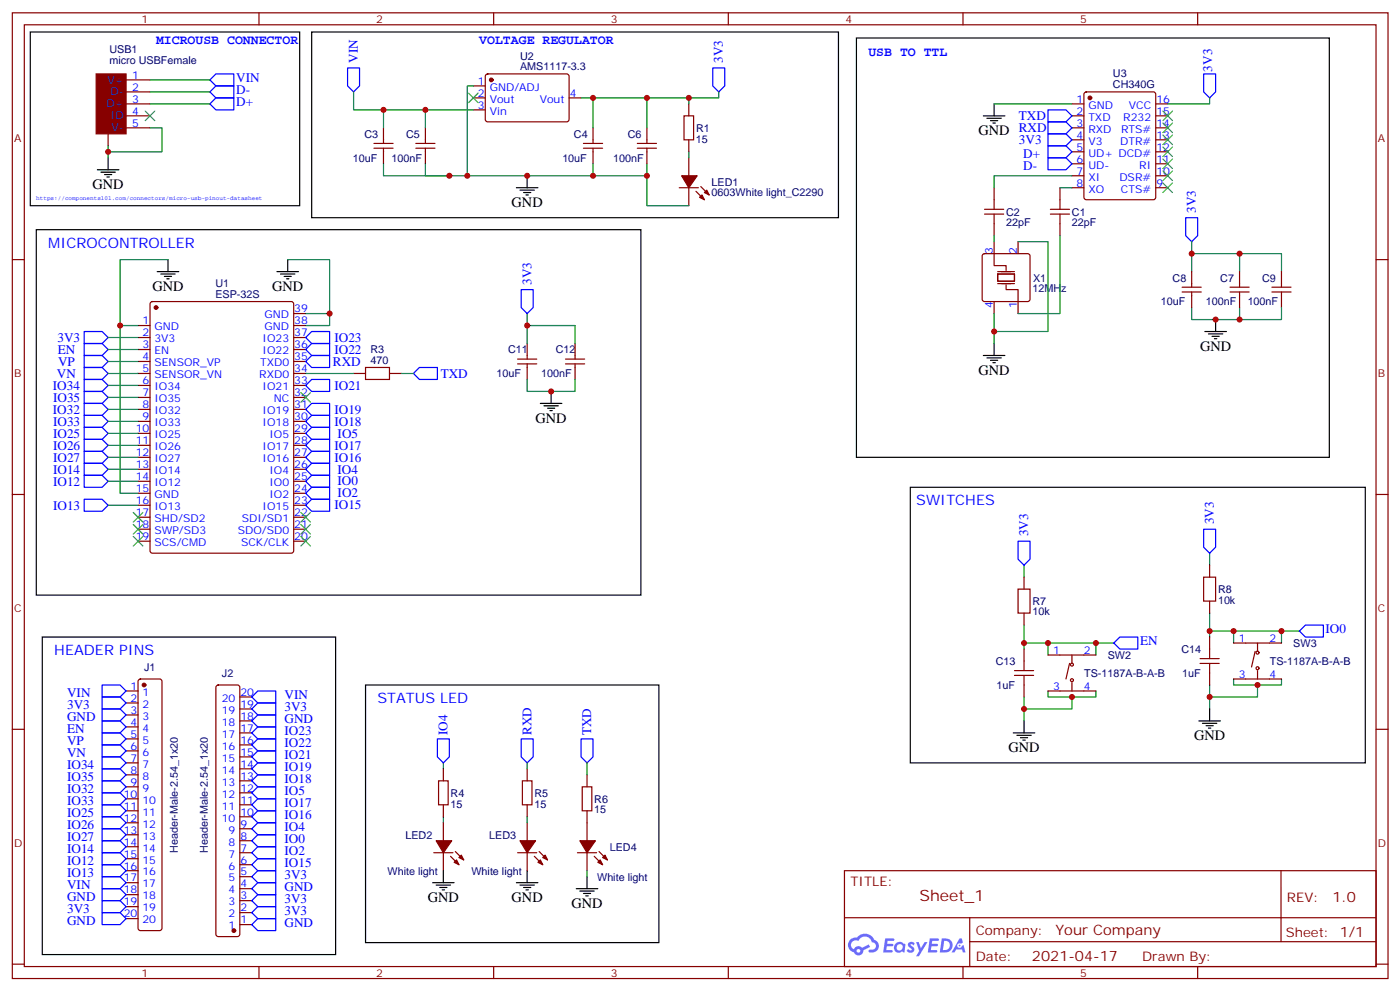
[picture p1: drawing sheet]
<svg xmlns="http://www.w3.org/2000/svg" width="413mm" height="292mm" viewBox="0 0 413 292" stroke-linecap="round" stroke-linejoin="round" font-family="sans-serif">
<g fill="none" stroke="#870000" stroke-width=".35">
<path d="M3.6 3.8h405.4v284.3h-405.4zM7.2 7.3h398.2v277.3h-398.2zM76.3 3.8v3.5M145.5 3.8v3.5M214.6 3.8v3.5M283.7 3.8v3.5M352.9 3.8v3.5M3.6 76.4h3.6M405.4 76.4h3.6M3.6 145.6h3.6M405.4 145.6h3.6M3.6 214.7h3.6"/>
<path d="M405.4 214.7h3.6M248.8 256.4h156.6v28.2h-156.6zM377.4 256.4v20.9M248.8 270.2h156.5M285.7 277.3h119.6M285.7 270.2v14.1M3.6 283.9h3.6M76.3 284.6v3.5M145.5 284.6v3.5M214.6 284.6v3.5M283.7 284.6v3.5M352.9 284.6v3.5"/>
<path d="M405.4 283.9h3.6"/>
</g>
<g fill="#5487ff">
<path d="M267.8 277.5a1.22 1.22 0 0 1 1.7 .3l-.4 .6a.47 .47 0 0 0-.3-.4 .47 .47 0 0 0-.5 .2l.2 .2a1.14 1.14 0 0 1 .7 1.7 1.14 1.14 0 0 1-1.9 0l-.2-.2 .5-.5 .7 .4a.29 .29 0 0 0 .4-.2 .29 .29 0 0 0-.3-.4 1.04 1.04 0 0 1-.6-1.7z"/>
<path d="M260.8 276.3h2.4l.3 .2-.1 .5h-1.9l-.1 .9h1.5l.4 .4-.4 .3h-1.6l-.2 1.1 1.8 .1 .1 .3-.1 .3h-2.7z"/>
<path d="M274 276.3h2.3l.3 .2-.1 .5h-1.8l-.1 .9h1.5l.3 .4-.4 .3h-1.6l-.1 1.1 1.7 .1 .2 .3-.2 .3h-2.6z"/>
<path d="M282.7 276.3h.7l.3 1.2-.6 .4a.69 .69 0 0 0-1 .2 .69 .69 0 0 0 .5 1 .69 .69 0 0 0 .8-.6l.5-.3 .6 2.2h-.8l-.2-.8h-1.8l-.5 .8h-.8z"/>
<path d="M269.9 277.4h.8l.6 1.8 1.1-1.8h.9l-2.6 4.2h-.8l.9-1.6z"/>
<path d="M277.5 276.3l-.6 4.1h1.3a2.11 2.11 0 0 0 2.5-2.1 2.11 2.11 0 0 0-2.5-2zM278.2 277a1.39 1.39 0 0 1 1.7 1.4 1.39 1.39 0 0 1-1.8 1.3h-.3z"/>
<path d="M263.8 277.9a1.54 1.54 0 0 0-.1 2.2 1.54 1.54 0 0 0 2.2 .1l.6 .2 .3-2.3-.2-.2h-.4a1.49 1.49 0 0 0-2.4 0zM264.1 278.9a.94 .94 0 0 1 1.8 0 .94 .94 0 0 1-1.8 0z"/>
<path d="M250.5 276.7a2.18 2.18 0 0 0 1.1 3.7 1.44 1.44 0 0 0 1.6 .9 1.44 1.44 0 0 0 1.2-1.5l2-1-.5-.7-1.9 .9a1.47 1.47 0 0 0-2.4 .5 1.39 1.39 0 0 1-.7-2 1.39 1.39 0 0 1 2-.4 2.12 2.12 0 0 1 2.2-1.3 2.12 2.12 0 0 1 1.9 1.7 1.14 1.14 0 0 1 1.1 1.4 1.14 1.14 0 0 1-1.7 .7 .43 .43 0 0 0-.5 .4 .43 .43 0 0 0 .4 .5 1.98 1.98 0 0 0 2.5-1.3 1.98 1.98 0 0 0-1.2-2.5 3.1 3.1 0 0 0-5.3-.7l-.9 .1zM252.4 280a.55 .55 0 0 1 1.1 0 .55 .55 0 0 1-1.1 0z"/>
<circle cx="282.7" cy="278.4" r=".26"/>
</g>
<g fill="none" stroke="#870000" stroke-width=".35">
<path d="M31.9 39.4v3.5M37.1 23.5h7.1M37.1 27.1h7.1M37.1 30.6h7.1M37.1 34.1h7.1M37.1 37.6h7.1M113 37.6v4.6M125.3 37.6v4.6M139.5 25.3h3.5M139.5 28.8h3.5M139.5 32.3h3.5M143.2 22l.5-.2h23.5l.5 .7-.1 12.9-.6 .5-23.6-.1-.4-.6v-12.7z"/>
<path d="M167.7 28.8h3.5M174.7 37.6v4.6M190.6 37.6v4.6M201.5 34.1h2.9v7.1h-2.9zM203 30.6v3.5M315.8 30.6h3.6M315.8 34.1h3.6M315.8 37.6h3.6M319.6 27.3l.5-.2h19.7l.7 .4v30.6l-.4 .7h-20l-.7-.5v-30.5zM340.5 30.6h3.6M340.5 34.1h3.6M340.5 37.6h3.6"/>
<path d="M110.2 43.6h5.6M110.2 42.2h5.6M113 43.6v4.6M122.5 43.6h5.7M122.5 42.2h5.7M125.3 43.6v4.6M171.9 43.6h5.7M171.9 42.2h5.7M174.7 43.6v4.6M187.8 43.6h5.6M187.8 42.2h5.6M190.6 43.6v4.6"/>
<path d="M200.1 55.3h5.7M203 41.2v3.5M203 46.5v5.3M203 55.3v5.3M205.1 56.3l2.4 2.5M206.5 54.9l2.5 2.5M292.9 55.3v6.3M312.3 55.3v6.3M315.8 41.2h3.6M315.8 44.7h3.6M315.8 48.2h3.6M315.8 51.8h3.6"/>
<path d="M315.8 55.3h3.6M340.5 41.2h3.6M340.5 44.7h3.6M340.5 48.2h3.6M340.5 51.8h3.6M340.5 55.3h3.6M289.6 74.9l.5-.2h12.7l.5 .2 .2 .5v12.7l-.2 .5-.5 .2h-12.7l-.5-.2-.2-.5v-12.7zM290.1 61.6h5.6M290.1 63h5.6M292.9 71.2v7h3.5v1.4M292.9 63v6.4M294 80h4.9"/>
<path d="M300 71.2v3.5M309.5 61.6h5.6M309.5 63h5.6M312.3 63v6.4M351.1 80v4.6M365.2 80v4.6M377.6 80v4.6M40.7 95.8h3.5M40.7 99.4h3.5M44.4 89l.5-.2h40.9l.7 .4v73l-.4 .6-41.2 .1-.6-.5-.1-72.9zM86.5 95.8h3.6M86.5 99.4h3.6"/>
<path d="M86.5 92.3h3.6M292.9 88.8v3.5M294 80.7h4.9v2.1h-4.9zM294 83.5h4.9M296.4 83.9v1.4h3.6v7M348.3 86h5.6M348.3 84.6h5.6M351.1 86v4.6M362.4 86h5.7M362.4 84.6h5.7M365.2 86v4.6M374.8 86h5.6"/>
<path d="M374.8 84.6h5.6M377.6 86v4.6M40.7 102.9h3.5M40.7 106.4h3.5M40.7 110h3.5M40.7 113.5h3.5M40.7 117h3.5M86.5 102.9h3.6M86.5 106.4h3.6M86.5 110h3.6M86.5 113.5h3.6M86.5 117h3.6"/>
<path d="M104.2 110h3.5M107.7 108.2h7.1v3.5h-7.1zM114.8 110h3.5M152.5 107.1h5.7M152.5 105.7h5.7M155.3 101.1v4.6M155.3 107.1v4.6M166.6 107.1h5.7M166.6 105.7h5.7M169.4 101.1v4.6M169.4 107.1v4.6M40.7 120.5h3.5"/>
<path d="M40.7 124.1h3.5M40.7 127.6h3.5M40.7 131.1h3.5M40.7 134.7h3.5M40.7 138.2h3.5M86.5 120.5h3.6M86.5 124.1h3.6M86.5 127.6h3.6M86.5 131.1h3.6M86.5 134.7h3.6M86.5 138.2h3.6M40.7 141.7h3.5"/>
<path d="M40.7 145.2h3.5M40.7 148.8h3.5M40.7 152.3h3.5M40.7 155.8h3.5M40.7 159.3h3.5M86.5 141.7h3.6M86.5 145.2h3.6M86.5 148.8h3.6M86.5 152.3h3.6M86.5 155.8h3.6M86.5 159.3h3.6M300 173.5h3.5v7h-3.5z"/>
<path d="M301.7 169.9v3.6M354.6 169.9h3.6v7.1h-3.6zM356.4 166.4v3.5M356.4 177v3.5M298.9 198.9h5.7M298.9 197.4h5.7M301.7 180.5v3.5M301.7 191.1v6.3M301.7 198.9v6.3M308.8 192.9h14.1M315.1 195.3l-1 4.6M315.8 192.9v2.4"/>
<path d="M353.6 195.3h5.6M353.6 193.9h5.6M356.4 187.6v6.3M356.4 195.3v6.4M363.5 199.9h14.1M363.5 189.3h14.1M369.8 191.8l-1 4.6M370.5 189.3v2.5M370.5 197.4v2.5M37.1 203.4h3.6M37.1 207h3.6M37.1 210.5h3.6"/>
<path d="M37.1 214h3.6M37.1 217.6h3.6M40.9 200.1l.5-.2h5.6l.5 .2 .2 .5v72.7l-.2 .5-.5 .2h-5.6l-.5-.2-.2-.5v-72.7zM63.8 201.9l.5-.2h5.7l.5 .2 .2 .5v72.7l-.3 .5-.4 .2h-5.7l-.5-.3-.2-.4v-72.7zM70.7 219.3h3.5M70.7 215.8h3.5M70.7 212.3h3.5M70.7 208.7h3.5M70.7 205.2h3.5M308.8 203.4h14.1M315.8 201v2.4M37.1 221.1h3.6"/>
<path d="M37.1 224.6h3.6M37.1 228.1h3.6M37.1 231.7h3.6M37.1 235.2h3.6M37.1 238.7h3.6M70.7 237h3.5M70.7 233.4h3.5M70.7 229.9h3.5M70.7 226.4h3.5M70.7 222.8h3.5M129.2 229.9h2.8v7.1h-2.8zM130.6 226.4v3.5"/>
<path d="M130.6 237v3.5M153.9 229.9h2.8v7.1h-2.8zM155.3 226.4v3.5M155.3 237v3.5M171.6 231.7h2.8v7h-2.8zM173 228.1v3.6M173 238.7v8.8M37.1 242.3h3.6M37.1 245.8h3.6M37.1 249.3h3.6M37.1 252.8h3.6M37.1 256.4h3.6"/>
<path d="M37.1 259.9h3.6M70.7 258.1h3.5M70.7 254.6h3.5M70.7 251.1h3.5M70.7 247.5h3.5M70.7 244h3.5M70.7 240.5h3.5M127.8 251.1h5.7M130.6 242.3v5.2M130.6 251.1v5.3M132.8 252.1l2.4 2.5M134.2 250.7l2.4 2.5"/>
<path d="M152.5 251.1h5.7M155.3 242.3v5.2M155.3 251.1v5.3M157.4 252.1l2.5 2.5M158.9 250.7l2.4 2.5M170.1 251.1h5.7M173 251.1v5.3M175.1 252.1l2.5 2.5M176.5 250.7l2.5 2.5M37.1 263.4h3.6M37.1 266.9h3.6M37.1 270.5h3.6"/>
<path d="M70.7 272.2h3.5M70.7 268.7h3.5M70.7 265.2h3.5M70.7 261.7h3.5"/>
<circle cx="315.8" cy="195.7" r=".44"/>
<circle cx="370.5" cy="196.7" r=".44"/>
<circle cx="370.5" cy="192.2" r=".44"/>
<circle cx="315.8" cy="200.3" r=".44"/>
</g>
<g fill="#870000" stroke="#870000" stroke-width=".35">
<path d="M28.3 21.8h8.8v17.6h-8.8z"/>
<path d="M206.1 58.1l.7-.7 .7 1.4z"/>
<path d="M207.5 56.7l.7-.7 .8 1.4z"/>
<path d="M200.8 51.8h4.6l-2.4 3.5z"/>
<path d="M133.8 253.9l.7-.7 .7 1.4z"/>
<path d="M135.2 252.5l.7-.7 .7 1.4z"/>
<path d="M128.5 247.5h4.6l-2.5 3.6z"/>
<path d="M158.5 253.9l.7-.7 .7 1.4z"/>
<path d="M159.9 252.5l.7-.7 .7 1.4z"/>
<path d="M153.2 247.5h4.6l-2.5 3.6z"/>
<path d="M176.1 253.9l.7-.7 .8 1.4z"/>
<path d="M177.6 252.5l.7-.7 .7 1.4z"/>
<path d="M170.9 247.5h4.5l-2.4 3.6z"/>
<circle cx="46" cy="90.6" r=".53"/>
<circle cx="321.1" cy="28.8" r=".53"/>
<circle cx="144.7" cy="23.5" r=".53"/>
<circle cx="42.4" cy="201.7" r=".53"/>
<circle cx="68.9" cy="274" r=".53"/>
</g>
<g fill="none" stroke="#00f" stroke-width=".35">
<path d="M61.8 23.5l1.8-1.7h5.3v3.5h-5.3zM61.8 27.1l1.8-1.8h5.3v3.5h-5.3zM61.8 30.6l1.8-1.8h5.3v3.5h-5.3zM102.4 20h3.5v5.3l-1.7 1.8-1.8-1.8zM210 20h3.5v5.3l-1.7 1.8-1.8-1.8zM308.8 32.3h5.3l1.7 1.8-1.7 1.8h-5.3zM308.8 35.9h5.3l1.7 1.7-1.7 1.8h-5.3zM308.8 39.4h5.3l1.7 1.8-1.7 1.7h-5.3zM354.6 21.8h3.6v5.3l-1.8 1.7-1.8-1.7zM308.8 42.9h5.3l1.7 1.8-1.7 1.8h-5.3zM308.8 46.5h5.3l1.7 1.7-1.7 1.8h-5.3zM349.4 64.1h3.5v5.3l-1.8 1.8-1.7-1.8z"/>
<path d="M24.8 97.6h5.3l1.8 1.8-1.8 1.7h-5.3zM91.8 97.6h5.3v3.5h-5.3l-1.7-1.7zM153.6 85.3h3.5v5.3l-1.8 1.7-1.7-1.7zM24.8 101.1h5.3l1.8 1.8-1.8 1.8h-5.3zM24.8 104.7h5.3l1.8 1.7-1.8 1.8h-5.3zM24.8 108.2h5.3l1.8 1.8-1.8 1.7h-5.3zM24.8 111.7h5.3l1.8 1.8-1.8 1.8h-5.3zM24.8 115.3h5.3l1.8 1.7-1.8 1.8h-5.3zM24.8 118.8h5.3l1.8 1.7-1.8 1.8h-5.3zM91.8 118.8h5.3v3.5h-5.3l-1.7-1.8zM91.8 111.7h5.3v3.6h-5.3l-1.7-1.8zM91.8 104.7h5.3v3.5h-5.3l-1.7-1.8z"/>
<path d="M91.8 101.1h5.3v3.6h-5.3l-1.7-1.8zM121.8 110l1.8-1.8h5.3v3.5h-5.3zM24.8 122.3h5.3l1.8 1.8-1.8 1.7h-5.3zM24.8 125.8h5.3l1.8 1.8-1.8 1.8h-5.3zM24.8 129.4h5.3l1.8 1.7-1.8 1.8h-5.3zM24.8 132.9h5.3l1.8 1.8-1.8 1.7h-5.3zM24.8 136.4h5.3l1.8 1.8-1.8 1.7h-5.3zM24.8 139.9h5.3l1.8 1.8-1.8 1.8h-5.3zM91.8 139.9h5.3v3.6h-5.3l-1.7-1.8zM91.8 136.4h5.3v3.5h-5.3l-1.7-1.7zM91.8 132.9h5.3v3.5h-5.3l-1.7-1.7zM91.8 129.4h5.3v3.5h-5.3l-1.7-1.8z"/>
<path d="M91.8 125.8h5.3v3.6h-5.3l-1.7-1.8zM91.8 122.3h5.3v3.5h-5.3l-1.7-1.7zM24.8 147h5.3l1.8 1.8-1.8 1.7h-5.3zM91.8 147h5.3v3.5h-5.3l-1.7-1.7zM91.8 143.5h5.3v3.5h-5.3l-1.7-1.8zM300 159.3h3.5v5.3l-1.8 1.8-1.7-1.8zM354.6 155.8h3.6v5.3l-1.8 1.8-1.8-1.8zM328.2 189.3l1.8-1.7h5.2v3.5h-5.2zM382.9 185.8l1.7-1.8h5.3v3.6h-5.3zM30.1 201.7h5.3l1.7 1.7-1.7 1.8h-5.3zM30.1 205.2h5.3l1.7 1.8-1.7 1.7h-5.3zM30.1 208.7h5.3l1.7 1.8-1.7 1.8h-5.3z"/>
<path d="M30.1 212.3h5.3l1.7 1.7-1.7 1.8h-5.3zM30.1 215.8h5.3l1.7 1.8-1.7 1.7h-5.3zM30.1 219.3h5.3l1.7 1.8-1.7 1.7h-5.3zM74.2 205.2l1.8-1.8h5.2v3.6h-5.2zM74.2 208.7l1.8-1.7h5.2v3.5h-5.2zM76 210.5h5.2v3.5h-5.2l-1.8-1.7zM76 214h5.2v3.6h-5.2l-1.8-1.8zM76 217.6h5.2v3.5h-5.2l-1.8-1.8zM128.9 217.6h3.5v5.2l-1.8 1.8-1.7-1.8zM153.6 217.6h3.5v5.2l-1.8 1.8-1.7-1.8zM171.2 217.6h3.5v5.2l-1.7 1.8-1.8-1.8zM30.1 222.8h5.3l1.7 1.8-1.7 1.8h-5.3z"/>
<path d="M30.1 226.4h5.3l1.7 1.7-1.7 1.8h-5.3zM30.1 229.9h5.3l1.7 1.8-1.7 1.7h-5.3zM30.1 233.4h5.3l1.7 1.8-1.7 1.8h-5.3zM30.1 237h5.3l1.7 1.7-1.7 1.8h-5.3zM74.2 237l1.8-1.8h5.2v3.5h-5.2zM74.2 233.4l1.8-1.7h5.2v3.5h-5.2zM74.2 229.9l1.8-1.8h5.2v3.6h-5.2zM74.2 222.8l1.8-1.7h5.2v3.5h-5.2zM74.2 226.4l1.8-1.8h5.2v3.5h-5.2zM30.1 240.5h5.3l1.7 1.8-1.7 1.7h-5.3zM30.1 244h5.3l1.7 1.8-1.7 1.7h-5.3zM30.1 247.5h5.3l1.7 1.8-1.7 1.8h-5.3z"/>
<path d="M30.1 251.1h5.3l1.7 1.7-1.7 1.8h-5.3zM30.1 254.6h5.3l1.7 1.8-1.7 1.7h-5.3zM30.1 258.1h5.3l1.7 1.8-1.7 1.8h-5.3zM74.2 258.1l1.8-1.7h5.2v3.5h-5.2zM74.2 254.6l1.8-1.8h5.2v3.6h-5.2zM74.2 251.1l1.8-1.8h5.2v3.5h-5.2zM74.2 247.5l1.8-1.7h5.2v3.5h-5.2zM74.2 244l1.8-1.7h5.2v3.5h-5.2zM74.2 240.5l1.8-1.8h5.2v3.6h-5.2zM30.1 261.7h5.3l1.7 1.7-1.7 1.8h-5.3zM30.1 265.2h5.3l1.7 1.7-1.7 1.8h-5.3zM30.1 268.7h5.3l1.7 1.8-1.7 1.7h-5.3z"/>
<path d="M74.2 265.2l1.8-1.8h5.2v3.5h-5.2zM74.2 261.7l1.8-1.8h5.2v3.5h-5.2zM76 270.5h5.2v3.5h-5.2l-1.8-1.8zM76 266.9h5.2v3.6h-5.2l-1.8-1.8z"/>
</g>
<g fill="none" stroke="#3c3" stroke-width=".35">
<path d="M42.8 32.7l2.8 2.8M45.6 32.7l-2.8 2.8M138 27.4l2.9 2.8M140.9 27.4l-2.9 2.8M342.7 32.7l2.8 2.8M342.7 36.2l2.8 2.9M342.7 39.8l2.8 2.8M345.5 32.7l-2.8 2.8M345.5 36.2l-2.8 2.9M345.5 39.8l-2.8 2.8M342.7 43.3l2.8 2.8M342.7 46.8l2.8 2.8"/>
<path d="M342.7 50.3l2.8 2.9M342.7 53.9l2.8 2.8M345.5 43.3l-2.8 2.8M345.5 46.8l-2.8 2.8M345.5 50.3l-2.8 2.9M345.5 53.9l-2.8 2.8M88.7 115.6l2.8 2.8M91.5 115.6l-2.8 2.8M39.3 150.9l2.8 2.8M39.3 154.4l2.8 2.8M39.3 157.9l2.8 2.9M42.1 150.9l-2.8 2.8"/>
<path d="M42.1 154.4l-2.8 2.8M42.1 157.9l-2.8 2.9M88.7 157.9l2.8 2.9M88.7 150.9l2.8 2.8M88.7 154.4l2.8 2.8M91.5 157.9l-2.8 2.9M91.5 150.9l-2.8 2.8M91.5 154.4l-2.8 2.8"/>
</g>
<g fill="none" stroke="#000" stroke-width=".35">
<path d="M8.9 9.4h79.4v51.2h-79.4zM91.8 9.4h155.3v54.7h-155.3zM252.3 11.2h139.4v123.5h-139.4zM289.7 34.1h6.4M290.8 34.8h4.2M291.9 35.5h2.1M292.6 36.2h.7M292.9 30.6v3.5M28.7 50h6.3M29.7 50.7h4.3M30.8 51.4h2.1M31.5 52.1h.7"/>
<path d="M31.9 46.5v3.5M152.2 55.3h6.3M153.2 56h4.2M154.3 56.7h2.1M155 57.4h.7M155.3 51.8v3.5M10.7 67.6h178.1v107.6h-178.1zM46.3 80h6.4M49.5 76.4v3.6M81.6 80h6.3M84.8 76.4v3.6M47.4 80.7h4.2"/>
<path d="M48.4 81.4h2.2M49.1 82.1h.7M82.7 80.7h4.2M83.7 81.4h2.1M84.4 82.1h.7M355 97.6h6.4M356.1 98.3h4.2M357.1 99h2.1M357.8 99.7h.7M358.2 94.1v3.5M159.2 118.8h6.4M160.3 119.5h4.2"/>
<path d="M162.4 115.3v3.5M289.7 104.7h6.4M290.8 105.4h4.2M291.9 106.1h2.1M292.6 106.8h.7M292.9 101.1v3.6M161.3 120.2h2.1M162 120.9h.7M268.2 143.5h134.1v81.1h-134.1zM12.5 187.6h86.4v93.5h-86.4zM107.7 201.7h86.4v75.8h-86.4zM298.6 215.8h6.3"/>
<path d="M299.6 216.5h4.2M300.7 217.2h2.1M301.4 217.9h.7M301.7 212.3v3.5M353.2 212.3h6.4M354.3 213h4.2M355.4 213.7h2.1M356.1 214.4h.7M356.4 208.7v3.6M127.5 259.9h6.3M130.6 256.4v3.5M152.2 259.9h6.3"/>
<path d="M155.3 256.4v3.5M173 258.1v3.6M128.5 260.6h4.3M129.6 261.3h2.1M130.3 262h.7M153.2 260.6h4.2M154.3 261.3h2.1M155 262h.7M169.8 261.7h6.3M170.9 262.4h4.2M171.9 263.1h2.1M172.6 263.8h.7"/>
</g>
<g fill="none" stroke="#008700" stroke-width=".35">
<path d="M44.2 37.6h3.5v7.1h-15.8v-1.8M44.2 30.6h17.6M44.2 27.1h17.6M44.2 23.5h17.6M104.2 27.1v5.2h35.3M113 32.3v5.3M125.3 32.3v5.3M139.5 25.3h-1.8v26.5h52.9v-3.6M174.7 28.8v8.8M190.6 28.8v8.8M203 28.8v1.8M211.8 27.1v1.7h-40.6"/>
<path d="M292.9 30.6h22.9M356.4 28.8v1.8h-12.3M31.9 44.7v1.8M113 48.2v3.6h19.4M125.3 48.2v3.6h12.4M174.7 48.2v3.6M190.6 51.8v8.8h12.4M203 44.7v1.8M312.3 55.3h3.5M315.8 51.8h-22.9v3.5M49.5 76.4h-14.1v19.4M84.8 76.4h12.3v19.4h-7"/>
<path d="M292.9 69.4v1.8M300 71.2h8.8v26.4h-15.9M312.3 69.4v22.9h-12.3M351.1 80v-5.3h26.5v5.3M351.1 71.2v3.5M365.2 74.7v5.3M31.9 99.4h8.8M40.7 95.8h-5.3v49.4h5.3M90.1 92.3h7M155.3 92.3v3.5h14.1v5.3M155.3 95.8v5.3M292.9 92.3v8.8"/>
<path d="M351.1 90.6v3.5h14.1v-3.5M377.6 90.6v3.5h-12.4M31.9 102.9h8.8M31.9 106.4h8.8M31.9 110h8.8M31.9 113.5h8.8M31.9 117h8.8M90.1 110h14.1M118.3 110h3.5M155.3 111.7v3.6h14.1v-3.6M31.9 120.5h8.8M31.9 124.1h8.8"/>
<path d="M31.9 127.6h8.8M31.9 131.1h8.8M31.9 134.7h8.8M31.9 138.2h8.8M31.9 141.7h8.8M31.9 148.8h8.8M301.7 166.4v3.5M356.4 162.9v3.5M301.7 189.3h7.1M301.7 184v7.1M308.8 192.9v-3.6h14.1v3.6M322.9 189.3h5.3"/>
<path d="M356.4 185.8h7.1M356.4 180.5v7.1M363.5 189.3v-3.5h14.1v3.5M363.5 199.9v1.8h14.1v-1.8M377.6 185.8h5.3M301.7 205.2v7.1M308.8 203.4v1.8h14.1v-1.8M315.8 205.2v3.5h-14.1M356.4 201.7v7M370.5 201.7v3.5h-14.1M130.6 224.6v1.8M155.3 224.6v1.8"/>
<path d="M173 224.6v3.5M130.6 240.5v1.8M155.3 240.5v1.8M173 256.4v1.7"/>
</g>
<g fill="#c00">
<circle cx="31.9" cy="44.7" r=".88"/>
<circle cx="292.9" cy="97.6" r=".88"/>
<circle cx="97.1" cy="92.3" r=".88"/>
<circle cx="174.7" cy="28.8" r=".88"/>
<circle cx="190.6" cy="28.8" r=".88"/>
<circle cx="155.3" cy="51.8" r=".88"/>
<circle cx="174.7" cy="51.8" r=".88"/>
<circle cx="137.7" cy="51.8" r=".88"/>
<circle cx="132.4" cy="51.8" r=".88"/>
<circle cx="203" cy="28.8" r=".88"/>
<circle cx="190.6" cy="51.8" r=".88"/>
<circle cx="358.2" cy="94.1" r=".88"/>
<circle cx="351.1" cy="74.7" r=".88"/>
<circle cx="365.2" cy="74.7" r=".88"/>
<circle cx="365.2" cy="94.1" r=".88"/>
<circle cx="35.4" cy="95.8" r=".88"/>
<circle cx="162.4" cy="115.3" r=".88"/>
<circle cx="155.3" cy="95.8" r=".88"/>
<circle cx="315.8" cy="205.2" r=".88"/>
<circle cx="301.7" cy="208.7" r=".88"/>
<circle cx="308.8" cy="189.3" r=".88"/>
<circle cx="322.9" cy="189.3" r=".88"/>
<circle cx="301.7" cy="189.3" r=".88"/>
<circle cx="370.5" cy="201.7" r=".88"/>
<circle cx="356.4" cy="205.2" r=".88"/>
<circle cx="363.5" cy="185.8" r=".88"/>
<circle cx="377.6" cy="185.8" r=".88"/>
<circle cx="356.4" cy="185.8" r=".88"/>
<circle cx="125.3" cy="32.3" r=".88"/>
<circle cx="113" cy="32.3" r=".88"/>
</g>
<text font-size="4.6" fill="#800" x="270.9" y="265.4">Sheet_1</text>
<g font-size="4.2">
<text x="288.3" y="39.8">GND RXD</text>
<text x="27.3" y="55.6">GND</text>
<text x="150.7" y="60.9">GND</text>
<text x="44.9" y="85.6">GND</text>
<text x="80.2" y="85.6">GND</text>
<text x="353.6" y="103.3">GND</text>
<text x="288.3" y="110.3">GND</text>
<text x="157.8" y="124.4">GND</text>
<text x="297.1" y="221.4">GND</text>
<text x="351.8" y="217.9">GND</text>
<text x="126" y="265.5">GND</text>
<text x="150.7" y="265.5">GND</text>
<text x="168.4" y="267.3">GND</text>
</g>
<g font-size="4.2" fill="#00f">
<text x="14.2" y="72.9">MICROCONTROLLER</text>
<text x="270" y="148.8">SWITCHES</text>
<text x="16" y="192.9">HEADER PINS</text>
<text x="111.2" y="207">STATUS LED</text>
</g>
<g font-size="4.2" fill="#800">
<text x="392.6" y="265.6">1.0</text>
<text x="311" y="275.2">Your Company</text>
<text x="304.1" y="283">2021-04-17</text>
</g>
<g font-size="3.9" fill="#00f">
<text x="46" y="12.9">MICROUSB CONNECTOR</text>
<text x="141.2" y="12.9">VOLTAGE REGULATOR</text>
<text x="255.9" y="16.5">USB TO TTL</text>
<text x="105.4" y="18.6" transform="rotate(-90 105.4 18.6)">VIN</text>
<text x="213" y="18.6" transform="rotate(-90 213 18.6)">3V3</text>
<text x="357.1" y="21.1" transform="rotate(-90 357.1 21.1)">3V3</text>
<text x="69.6" y="24.2">VIN</text>
<text x="69.6" y="27.8">D-</text>
<text x="69.6" y="31.3">D+</text>
<text x="300.2" y="35.4">TXD</text>
<text x="300.2" y="42.4">3V3</text>
<text x="301.5" y="46.5">D+</text>
<text x="301.5" y="50">D-</text>
<text x="352.4" y="62.6" transform="rotate(-90 352.4 62.6)">3V3</text>
<text x="156.6" y="83.8" transform="rotate(-90 156.6 83.8)">3V3</text>
<text x="17" y="100.6">3V3</text>
<text x="98.6" y="100.6">IO23</text>
<text x="17" y="104.2">EN</text>
<text x="17.1" y="107.7">VP</text>
<text x="98.1" y="107.7">RXD</text>
<text x="98.6" y="104.1">IO22</text>
<text x="16.8" y="111.2">VN</text>
<text x="129.8" y="111.2">TXD</text>
<text x="15.6" y="114.7">IO34</text>
<text x="15.6" y="118.3">IO35</text>
<text x="98.6" y="114.7">IO21</text>
<text x="15.6" y="121.8">IO32</text>
<text x="15.6" y="125.3">IO33</text>
<text x="98.6" y="125.3">IO18</text>
<text x="98.6" y="121.8">IO19</text>
<text x="15.6" y="128.9">IO25</text>
<text x="99.5" y="128.8">IO5</text>
<text x="15.6" y="132.4">IO26</text>
<text x="15.6" y="135.9">IO27</text>
<text x="98.6" y="135.9">IO16</text>
<text x="98.6" y="132.4">IO17</text>
<text x="15.6" y="139.5">IO14</text>
<text x="15.6" y="143">IO12</text>
<text x="99.5" y="142.9">IO0</text>
<text x="99.5" y="139.4">IO4</text>
<text x="99.5" y="146.5">IO2</text>
<text x="15.6" y="150">IO13</text>
<text x="98.6" y="150">IO15</text>
<text x="357.6" y="154.3" transform="rotate(-90 357.6 154.3)">3V3</text>
<text x="303" y="157.9" transform="rotate(-90 303 157.9)">3V3</text>
<text x="335.9" y="190">EN</text>
<text x="390.6" y="186.5">IO0</text>
<text x="19.8" y="205.2">VIN</text>
<text x="19.8" y="208.8">3V3</text>
<text x="83.8" y="209.4">3V3</text>
<text x="83.8" y="205.9">VIN</text>
<text x="19.8" y="212.3">GND</text>
<text x="19.8" y="215.8">EN</text>
<text x="83.8" y="213">GND</text>
<text x="19.8" y="219.4">VP</text>
<text x="83.8" y="216.5">IO23</text>
<text x="83.8" y="220">IO22</text>
<text x="131.9" y="216.4" transform="rotate(-90 131.9 216.4)">IO4</text>
<text x="156.6" y="216.4" transform="rotate(-90 156.6 216.4)">RXD</text>
<text x="174.2" y="216.4" transform="rotate(-90 174.2 216.4)">TXD</text>
<text x="19.8" y="222.9">VN</text>
<text x="19.8" y="226.4">IO34</text>
<text x="83.8" y="223.5">IO21</text>
<text x="83.8" y="227.1">IO19</text>
<text x="19.8" y="230">IO35</text>
<text x="19.8" y="233.5">IO32</text>
<text x="83.8" y="230.6">IO18</text>
<text x="19.8" y="237">IO33</text>
<text x="83.8" y="237.7">IO17</text>
<text x="83.8" y="234.1">IO5</text>
<text x="19.8" y="240.5">IO25</text>
<text x="19.8" y="244.1">IO26</text>
<text x="83.8" y="244.7">IO4</text>
<text x="83.8" y="241.2">IO16</text>
<text x="19.8" y="247.6">IO27</text>
<text x="19.8" y="251.1">IO14</text>
<text x="83.8" y="251.8">IO2</text>
<text x="83.8" y="248.2">IO0</text>
<text x="19.8" y="254.7">IO12</text>
<text x="83.8" y="255.3">IO15</text>
<text x="19.8" y="258.2">IO13</text>
<text x="19.8" y="261.7">VIN</text>
<text x="83.8" y="262.4">GND</text>
<text x="83.8" y="258.8">3V3</text>
<text x="19.8" y="265.2">GND</text>
<text x="19.8" y="268.8">3V3</text>
<text x="83.8" y="269.4">3V3</text>
<text x="83.8" y="265.9">3V3</text>
<text x="19.8" y="272.3">GND</text>
<text x="83.8" y="272.9">GND</text>
</g>
<g font-size="3.9" fill="#800">
<text x="250.6" y="260.9">TITLE:</text>
<text x="379.2" y="265.6">REV:</text>
<text x="287.5" y="275.1">Company:</text>
<text x="378.9" y="275.8">Sheet: 1/1</text>
<text x="287.5" y="282.8">Date:</text>
<text x="336.5" y="282.9">Drawn By:</text>
</g>
<g font-size="3.2" fill="#800">
<text x="41.7" y="6.8">1</text>
<text x="110.9" y="6.8">2</text>
<text x="180" y="6.8">3</text>
<text x="249.2" y="6.8">4</text>
<text x="318.3" y="6.8">5</text>
<text x="4.2" y="41.9">A</text>
<text x="406" y="41.9">A</text>
<text x="4.2" y="111">B</text>
<text x="406" y="111">B</text>
<text x="4.2" y="180.2">C</text>
<text x="406" y="180.2">C</text>
<text x="4.2" y="249.3">D</text>
<text x="406" y="249.3">D</text>
<text x="41.7" y="287.6">1</text>
<text x="110.9" y="287.6">2</text>
<text x="180" y="287.6">3</text>
<text x="249.2" y="287.6">4</text>
<text x="318.3" y="287.6">5</text>
</g>
<g font-size="3.2" fill="#000080">
<text x="32.3" y="15.7">USB1</text>
<text x="153.2" y="17.5">U2</text>
<text x="32.3" y="18.9">micro USBFemale</text>
<text x="153.2" y="20.7">AMS1117-3.3</text>
<text x="327.9" y="22.7">U3</text>
<text x="327.9" y="25.9">CH340G</text>
<text x="107.4" y="40.6">C3</text>
<text x="119.7" y="40.6">C5</text>
<text x="169.1" y="40.6">C4</text>
<text x="185" y="40.6">C6</text>
<text x="205.1" y="42">15</text>
<text x="205.1" y="38.8">R1</text>
<text x="104" y="47.6">10uF</text>
<text x="115.4" y="47.6">100nF</text>
<text x="165.7" y="47.6">10uF</text>
<text x="180.7" y="47.6">100nF</text>
<text x="209.7" y="57.8">0603White light_C2290</text>
<text x="209.7" y="54.7">LED1</text>
<text x="296.4" y="63.5">C2</text>
<text x="315.8" y="63.5">C1</text>
<text x="296.4" y="66.7">22pF</text>
<text x="315.8" y="66.7">22pF</text>
<text x="304.4" y="82.9">X1</text>
<text x="345.5" y="82.9">C8</text>
<text x="359.5" y="82.9">C7</text>
<text x="371.9" y="82.9">C9</text>
<text x="63.5" y="87.6">ESP-32S</text>
<text x="63.5" y="84.5">U1</text>
<text x="304.2" y="86.1">12MHz</text>
<text x="342.1" y="89.9">10uF</text>
<text x="355.3" y="89.9">100nF</text>
<text x="367.6" y="89.9">100nF</text>
<text x="109.1" y="107.1">470</text>
<text x="109.1" y="104">R3</text>
<text x="149.7" y="104.1">C11</text>
<text x="163.8" y="104.1">C12</text>
<text x="146.3" y="111.1">10uF</text>
<text x="159.5" y="111.1">100nF</text>
<text x="304.2" y="178">R7</text>
<text x="358.9" y="177.7">10k</text>
<text x="358.9" y="174.5">R8</text>
<text x="304.2" y="181.2">10k</text>
<text x="381.1" y="190.5">SW3</text>
<text x="42.5" y="197.5">J1</text>
<text x="293.4" y="195.8">C13</text>
<text x="326.4" y="194">SW2</text>
<text x="348.1" y="192.2">C14</text>
<text x="374.1" y="195.8">TS-1187A-B-A-B</text>
<text x="65.4" y="199.3">J2</text>
<text x="293.6" y="202.8">1uF</text>
<text x="319.5" y="199.3">TS-1187A-B-A-B</text>
<text x="348.3" y="199.3">1uF</text>
<text x="132.8" y="237.8">15</text>
<text x="132.8" y="234.6">R4</text>
<text x="157.4" y="237.8">15</text>
<text x="157.4" y="234.6">R5</text>
<text x="175.1" y="239.5">15</text>
<text x="175.1" y="236.3">R6</text>
<text x="52.4" y="251.2" transform="rotate(-90 52.4 251.2)">Header-Male-2.54_1x20</text>
<text x="61.2" y="251.2" transform="rotate(-90 61.2 251.2)">Header-Male-2.54_1x20</text>
<text x="119.5" y="246.9">LED2</text>
<text x="144.2" y="246.9">LED3</text>
<text x="179.7" y="250.5">LED4</text>
<text x="114.2" y="257.5">White light</text>
<text x="138.9" y="257.5">White light</text>
<text x="176" y="259.3">White light</text>
</g>
<g font-size="3.2" fill="#00f">
<text x="38.9" y="23.2">1</text>
<text x="31.7" y="24.6">V+</text>
<text x="32.6" y="28.1">D-</text>
<text x="38.9" y="26.7">2</text>
<text x="140.8" y="24.9">1</text>
<text x="140.8" y="28.5">2</text>
<text x="144.3" y="26.7">GND/ADJ</text>
<text x="167.9" y="28.5">4</text>
<text x="31.4" y="31.6">D+</text>
<text x="32.7" y="35.2">ID</text>
<text x="38.9" y="30.2">3</text>
<text x="38.9" y="33.8">4</text>
<text x="140.8" y="32">3</text>
<text x="144.3" y="30.2">Vout</text>
<text x="144.3" y="33.8">Vin</text>
<text x="159" y="30.2">Vout</text>
<text x="317.2" y="30.2">1</text>
<text x="317.2" y="33.8">2</text>
<text x="320.7" y="32">GND</text>
<text x="320.7" y="35.5">TXD</text>
<text x="331" y="35.5">R232</text>
<text x="332.6" y="32">VCC</text>
<text x="340.7" y="33.8">15</text>
<text x="340.7" y="30.2">16</text>
<text x="32.8" y="38.7">V-</text>
<text x="38.9" y="37.3">5</text>
<text x="317.2" y="37.3">3</text>
<text x="317.2" y="40.8">4</text>
<text x="320.7" y="39.1">RXD</text>
<text x="330.3" y="39.1">RTS#</text>
<text x="340.7" y="40.8">13</text>
<text x="340.7" y="37.3">14</text>
<text x="317.2" y="44.3">5</text>
<text x="317.2" y="47.9">6</text>
<text x="320.7" y="42.6">V3</text>
<text x="320.7" y="46.1">UD+ DCD#</text>
<text x="330" y="42.6">DTR#</text>
<text x="340.7" y="47.9">11</text>
<text x="340.7" y="44.3">12</text>
<text x="317.2" y="51.4">7</text>
<text x="320.7" y="49.6">UD-</text>
<text x="320.7" y="53.2">XI</text>
<text x="329.8" y="53.2">DSR#</text>
<text x="335.7" y="49.6">RI</text>
<text x="340.7" y="51.4">10</text>
<text x="317.2" y="54.9">8</text>
<text x="320.7" y="56.7">XO</text>
<text x="330.3" y="56.7">CTS#</text>
<text x="340.7" y="54.9">9</text>
<text x="292.6" y="74.7" transform="rotate(-90 292.6 74.7)">3</text>
<text x="299.6" y="74.7" transform="rotate(-90 299.6 74.7)">2</text>
<text x="42" y="95.5">1</text>
<text x="77.9" y="93.7">GND</text>
<text x="86.7" y="95.5">38</text>
<text x="86.7" y="92">39</text>
<text x="292.6" y="90.8" transform="rotate(-90 292.6 90.8)">4</text>
<text x="299.6" y="90.8" transform="rotate(-90 299.6 90.8)">1</text>
<text x="42" y="99">2</text>
<text x="45.5" y="97.3">GND</text>
<text x="45.5" y="100.8">3V3</text>
<text x="77.4" y="100.8">IO23</text>
<text x="77.9" y="97.3">GND</text>
<text x="86.7" y="99">37</text>
<text x="42" y="102.6">3</text>
<text x="42" y="106.1">4</text>
<text x="45.5" y="104.3">EN</text>
<text x="45.5" y="107.8">SENSOR_VP</text>
<text x="76.6" y="107.8">TXD0</text>
<text x="77.4" y="104.3">IO22</text>
<text x="86.7" y="106.1">35</text>
<text x="86.7" y="102.6">36</text>
<text x="42" y="109.6">5</text>
<text x="42" y="113.1">6</text>
<text x="45.5" y="111.4">SENSOR_VN</text>
<text x="76.4" y="111.4">RXD0</text>
<text x="86.7" y="113.1">33</text>
<text x="86.7" y="109.6">34</text>
<text x="42" y="116.7">7</text>
<text x="45.5" y="114.9">IO34</text>
<text x="45.5" y="118.4">IO35</text>
<text x="77.4" y="114.9">IO21</text>
<text x="80.6" y="118.4">NC</text>
<text x="86.7" y="116.7">32</text>
<text x="42" y="120.2">8</text>
<text x="42" y="123.7">9</text>
<text x="45.5" y="122">IO32</text>
<text x="45.5" y="125.5">IO33</text>
<text x="77.4" y="125.5">IO18</text>
<text x="77.4" y="122">IO19</text>
<text x="86.7" y="123.7">30</text>
<text x="86.7" y="120.2">31</text>
<text x="40" y="127.2">10</text>
<text x="40" y="130.8">11</text>
<text x="45.5" y="129">IO25</text>
<text x="79.4" y="129">IO5</text>
<text x="86.7" y="130.8">28</text>
<text x="86.7" y="127.2">29</text>
<text x="40" y="134.3">12</text>
<text x="40" y="137.8">13</text>
<text x="45.5" y="132.5">IO26</text>
<text x="45.5" y="136.1">IO27</text>
<text x="77.4" y="136.1">IO16</text>
<text x="77.4" y="132.5">IO17</text>
<text x="86.7" y="137.8">26</text>
<text x="86.7" y="134.3">27</text>
<text x="40" y="141.4">14</text>
<text x="45.5" y="139.6">IO14</text>
<text x="45.5" y="143.1">IO12</text>
<text x="79.4" y="143.1">IO0</text>
<text x="79.4" y="139.6">IO4</text>
<text x="86.7" y="141.4">25</text>
<text x="40" y="144.9">15</text>
<text x="40" y="148.4">16</text>
<text x="45.5" y="146.6">GND</text>
<text x="79.4" y="146.6">IO2</text>
<text x="86.7" y="148.4">23</text>
<text x="86.7" y="144.9">24</text>
<text x="40" y="151.9">17</text>
<text x="40" y="155.5">18</text>
<text x="45.5" y="150.2">IO13</text>
<text x="45.5" y="153.7">SHD/SD2</text>
<text x="71.2" y="153.7">SDI/SD1</text>
<text x="77.4" y="150.2">IO15</text>
<text x="86.7" y="155.5">21</text>
<text x="86.7" y="151.9">22</text>
<text x="40" y="159">19</text>
<text x="45.5" y="157.2">SWP/SD3</text>
<text x="45.5" y="160.8">SCS/CMD</text>
<text x="70" y="157.2">SDO/SD0</text>
<text x="71" y="160.8">SCK/CLK</text>
<text x="86.7" y="159">20</text>
<text x="365" y="189">1</text>
<text x="374.1" y="189">2</text>
<text x="310.3" y="192.5">1</text>
<text x="319.4" y="192.5">2</text>
<text x="38.5" y="203.1">1</text>
<text x="310.3" y="203.1">3</text>
<text x="319.4" y="203.1">4</text>
<text x="365" y="199.6">3</text>
<text x="374.1" y="199.6">4</text>
<text x="38.5" y="206.6">2</text>
<text x="42" y="204.9">1</text>
<text x="42" y="208.4">2</text>
<text x="65.3" y="206.6">20</text>
<text x="70.8" y="208.4">19</text>
<text x="70.8" y="204.9">20</text>
<text x="38.5" y="210.1">3</text>
<text x="38.5" y="213.7">4</text>
<text x="42" y="211.9">3</text>
<text x="42" y="215.4">4</text>
<text x="65.3" y="213.7">18</text>
<text x="65.3" y="210.1">19</text>
<text x="70.8" y="215.4">17</text>
<text x="70.8" y="211.9">18</text>
<text x="38.5" y="217.2">5</text>
<text x="38.5" y="220.7">6</text>
<text x="42" y="219">5</text>
<text x="65.3" y="220.7">16</text>
<text x="65.3" y="217.2">17</text>
<text x="70.8" y="219">16</text>
<text x="38.5" y="224.3">7</text>
<text x="38.5" y="227.8">8</text>
<text x="42" y="222.5">6</text>
<text x="42" y="226">7</text>
<text x="65.3" y="227.8">14</text>
<text x="65.3" y="224.3">15</text>
<text x="70.8" y="226">14</text>
<text x="70.8" y="222.5">15</text>
<text x="38.5" y="231.3">9</text>
<text x="42" y="229.6">8</text>
<text x="42" y="233.1">9</text>
<text x="65.3" y="231.3">13</text>
<text x="70.8" y="233.1">12</text>
<text x="70.8" y="229.6">13</text>
<text x="36.5" y="234.8">10</text>
<text x="36.5" y="238.4">11</text>
<text x="42" y="236.6">10</text>
<text x="65.3" y="238.4">11</text>
<text x="65.3" y="234.8">12</text>
<text x="70.8" y="236.6">11</text>
<text x="36.5" y="241.9">12</text>
<text x="36.5" y="245.4">13</text>
<text x="42" y="240.1">11</text>
<text x="42" y="243.7">12</text>
<text x="65.3" y="241.9">10</text>
<text x="67.3" y="245.4">9</text>
<text x="70.8" y="243.7">9</text>
<text x="70.8" y="240.1">10</text>
<text x="36.5" y="249">14</text>
<text x="42" y="247.2">13</text>
<text x="42" y="250.7">14</text>
<text x="67.3" y="249">8</text>
<text x="70.8" y="250.7">7</text>
<text x="70.8" y="247.2">8</text>
<text x="36.5" y="252.5">15</text>
<text x="36.5" y="256">16</text>
<text x="42" y="254.2">15</text>
<text x="42" y="257.8">16</text>
<text x="67.3" y="256">6</text>
<text x="67.3" y="252.5">7</text>
<text x="70.8" y="257.8">5</text>
<text x="70.8" y="254.2">6</text>
<text x="36.5" y="259.5">17</text>
<text x="36.5" y="263.1">18</text>
<text x="42" y="261.3">17</text>
<text x="67.3" y="263.1">4</text>
<text x="67.3" y="259.5">5</text>
<text x="70.8" y="261.3">4</text>
<text x="36.5" y="266.6">19</text>
<text x="42" y="264.8">18</text>
<text x="42" y="268.4">19</text>
<text x="67.3" y="266.6">3</text>
<text x="70.8" y="268.4">2</text>
<text x="70.8" y="264.8">3</text>
<text x="36.5" y="270.1">20</text>
<text x="42" y="271.9">20</text>
<text x="67.3" y="273.6">1</text>
<text x="67.3" y="270.1">2</text>
<text x="70.8" y="271.9">1</text>
</g>
<text font-size="1.8" fill="#00f" x="10.7" y="58.8">https://components101.com/connectors/micro-usb-pinout-datasheet</text>
</svg>
